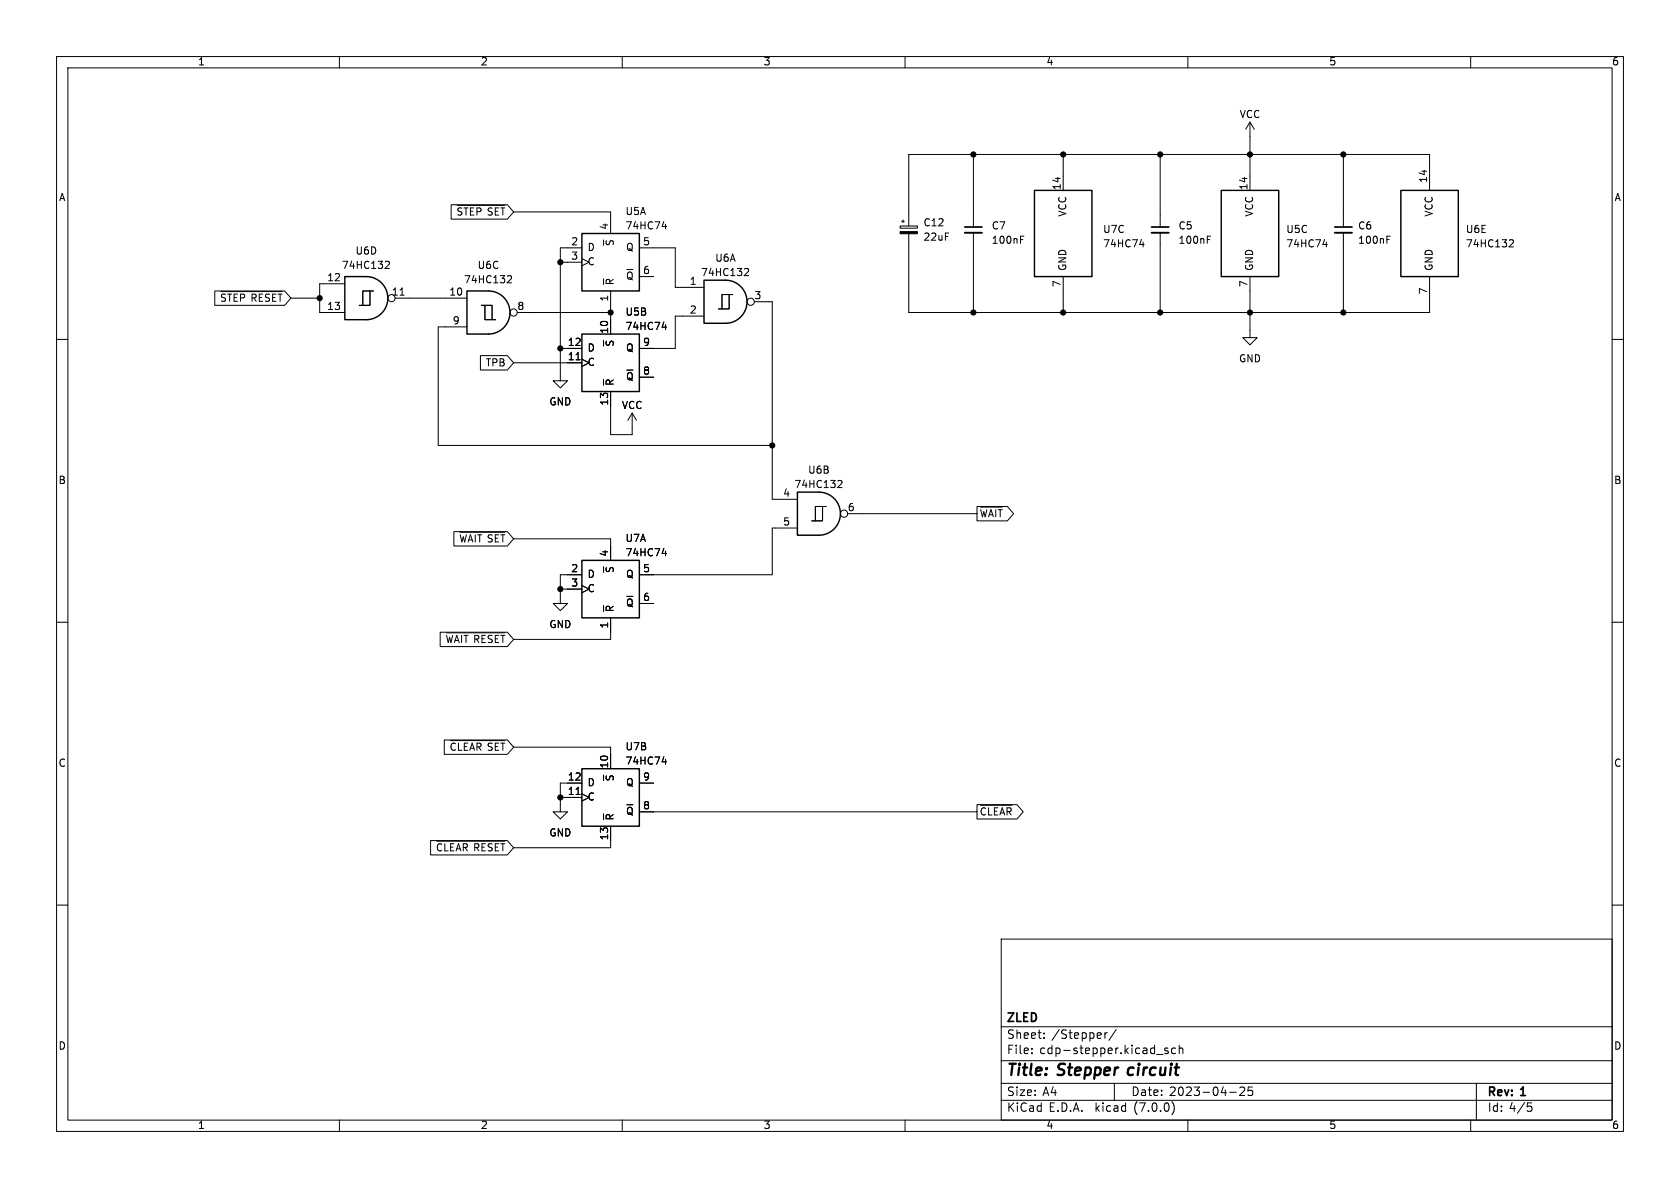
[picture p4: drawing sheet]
<svg xmlns="http://www.w3.org/2000/svg" width="297mm" height="210mm" viewBox="0 0 297 210" stroke-linecap="round" stroke-linejoin="round" font-family="sans-serif">
<g fill="none" stroke="#000" stroke-width=".18">
<path d="M10 10h277v190h-277zM12 12h273v186h-273zM60 10v2M110 10v2M160 10v2M210 10v2M260 10v2M79.8 36.2h9.9l1.1 1.3-1.1 1.2h-9.9zM80.8 36.3h8.4M81.7 36.8h-.5l-.3 .3M82 36.8h.7M82.4 36.8v1.2"/>
<path d="M83.8 36.8h-.6v1.2M85 37.2l-.1-.4h-.6v1.2M87 36.8h-.5l-.2 .3M88.2 36.8h-.6v1.2M88.5 36.8h.8M88.9 36.8v1.2M90.8 37.5h17.1v3.8M117.7 39.6v.9M159.1 40h3.1v.3h-3.1zM159.4 39.1h.5M159.6 38.9v.5M172.1 27.3v12.8"/>
<path d="M188 27.3v6.4M205.1 27.3v12.8M221 21.6l-.8 1.3M221 21.6v12.1M221 21.6l.7 1.3M237.5 27.3v12.8M252.7 33.7v-6.4h-92v12.7M10 60h2M38 51.4h12.3l1.1 1.3-1.1 1.3h-12.3zM39 51.5h10.9M39.9 52.1l-.5-.1-.3 .4M40.2 52h.8"/>
<path d="M40.6 52v1.3M42 52h-.6v1.3M43.3 52.4l-.2-.3-.6-.1v1.3M45.3 52.4l-.1-.3-.6-.1v1.3M46.4 52h-.6v1.3M47.6 52.1l-.4-.1-.3 .4M48.8 52h-.6v1.3M49.2 52h.7M49.5 52v1.3M51.4 52.7h5.1M61 50.2h-4.5v5h4.5M65.4 51.4h-1.3v2.6"/>
<path d="M66 51.4h-.6v2.6h-1.9M68.3 46.2h.4l.1 .3-.7 1h.7M69.8 52.7h12.7M70.7 52.2h.8M82.5 57.8h-5v20.9h59M85.1 54h1.9v2.5h.6M85.7 54v2.5h1.3M89.9 48.7l.4 .1 .1 .3-.8 .9h.8M91.4 55.2h16.5M99.1 46.4h3.8M102.9 43.8h-3.8v23.5h1.2l-1.2 1.3-1.3-1.3h1.3M102.9 45.7l1.2 .7-1.2 .6"/>
<path d="M106.7 42.4v1M106.7 49.3v1M107.2 42.5l-.1 .5 .4 .3M107.6 49.4l-.4 .1-.1 .6h1.3M107.9 51.4v7.7M110.8 47.6h1.1M110.9 48.5a.42 .42 0 0 1 .4-.4 .42 .42 0 0 1 .5 .4M113 43.8h6.4v7h5.1M113 48.9h2.6M117.1 57.8h.7M117.1 40h.7M117.7 57.4v.9"/>
<path d="M124.5 55.9h-5.1v5.7h-6.4M128.9 52.1h-1.3v2.5M129.5 52.1h-.6v2.5h-1.9M131.8 47.5h.4l.1 .3-.7 .9h.7M133.3 53.3h3.2v35h4.5M160.7 41.3v13.9h92v-6.3M172.1 41.1v14.1M180.4 41.7h.6M188 48.9v6.3M201.5 43.2h.8M202.1 42.8v.8M205.1 41.1v14.1"/>
<path d="M213.4 41.7h.6M221 48.9v10.8h1.2l-1.2 1.3-1.3-1.3h1.3M233.9 43.2h.8M234.5 42.8v.8M237.5 41.1v14.1M245.2 41.7h.6M267 42.4h.4l.2 .3-.8 .9h.8M285 60h2M84.9 62.9h4.8l1.1 1.2-1.1 1.3h-4.8zM90.8 64.1h12.1M99.1 61.6h3.8M101.8 63.6h.8"/>
<path d="M102.9 63.5l1.2 .6-1.2 .7M106.7 60.2v1M106.7 67.1v1M107.2 60.3l-.1 .5 .4 .2M107.6 67.2l-.4 .1-.1 .6h1.3M107.9 69.2v7.6h3.9v-3.8M110.8 65.4h1.1M110.9 66.3a.42 .42 0 0 1 .4-.4 .42 .42 0 0 1 .5 .4M111.8 73l-.8 1.3M111.8 73l.7 1.3M113 66.7h2.6M80.2 94h9.5l1.1 1.3-1.1 1.2h-9.5z"/>
<path d="M81.3 94.1h7.9M81.4 94.5l.3 1.3M82.4 94.5l-.3 1.3M82.7 95.8l.5-1.3 .4 1.3M84 94.5v1.3M84.4 94.5h.8M84.8 94.5v1.3M87 94.6l-.5-.1-.2 .4M88.2 94.5h-.6v1.3M88.5 94.5h.8M88.9 94.5v1.3M90.8 95.3h17.1v3.8"/>
<path d="M117.1 97.8h.7M117.7 97.4v.9M141 93.3h-4.5v8.3h-23.5M145.4 89.5h-1.3v2.6M146 89.5h-.6v2.6h-1.9M148.3 84.9l.4 .1 .2 .3-.8 .9h.8M149.9 90.8h22.8M172.7 89.5h5.4l1.1 1.3-1.1 1.3h-5.4zM173.3 89.6h3.9M173.4 90.1l.3 1.3 .2-.9 .3 .9 .3-1.3M174.8 91.4l.4-1.3 .4 1.3M174.9 91h.6"/>
<path d="M176 90.1v1.3M176.5 90.1h.7M176.8 90.1v1.3M10 110h2M77.8 111.8h11.9l1.1 1.2-1.1 1.3h-11.9zM78.9 111.9h10.3M78.9 112.3l.3 1.3M80 112.3l-.3 1.3M80.3 113.6l.5-1.3 .4 1.3M81.6 112.3v1.3M82 112.3h.7M82.4 112.3v1.3"/>
<path d="M84.7 112.7l-.2-.3-.6-.1v1.3M85.8 112.3h-.6v1.3M87 112.4l-.5-.1-.2 .4M88.2 112.3h-.6v1.3M88.5 112.3h.8M88.9 112.3v1.3M99.1 104.1h3.8M102.9 103.5l1.2 .6-1.2 .7M102.9 101.6h-3.8v5.1h1.2l-1.2 1.3-1.3-1.3h1.3M106.7 100.2v1M106.7 107.1v1M107.2 100.3l-.1 .5 .4 .2"/>
<path d="M107.6 107.2l-.4 .1-.1 .6h1.3M107.9 109.2v3.8h-17.1M110.8 105.4h1.1M110.9 106.3a.42 .42 0 0 1 .4-.4 .42 .42 0 0 1 .5 .4M113 106.7h2.6M285 110h2M78.5 130.8h11.2l1.1 1.3-1.1 1.3h-11.2zM79.6 130.9h9.6M80.5 131.5l-.2-.1h-.3l-.3 .5M81.1 131.4v1.2M82.7 131.4h-.6v1.2M83.1 132.6l.4-1.2 .4 1.2"/>
<path d="M85 131.8l-.1-.4h-.6v1.2M87 131.4h-.5l-.2 .3M88.2 131.4h-.6v1.2M88.5 131.4h.8M88.9 131.4v1.2M90.8 132.1h17.1v3.8M102.9 138.4h-3.8v5.1h1.2l-1.2 1.3-1.3-1.3h1.3M106.7 137v1M107.2 137.1l-.1 .5 .4 .3M113 138.4h2.6M117.1 134.7h.7M117.7 134.2v.9"/>
<path d="M10 160h2M76.1 148.6h13.6l1.1 1.3-1.1 1.2h-13.6zM77.2 148.7h12M78.1 149.3l-.3-.2-.3 .1-.2 .5M78.6 149.1v1.3M80.3 149.1h-.6v1.3M80.6 150.4l.5-1.3 .4 1.3M82.6 149.6l-.1-.4-.6-.1v1.3M84.7 149.6l-.2-.4-.6-.1v1.3M85.8 149.1h-.6v1.3M87 149.2l-.5-.1-.2 .4M88.2 149.1h-.6v1.3"/>
<path d="M88.5 149.1h.8M88.9 149.1v1.3M99.1 141h3.8M101.8 140.4h.8M102.9 140.3l1.2 .7-1.2 .6M106.7 143.9v1M107.6 144l-.4 .1-.1 .6h1.3M107.9 146.1v3.8h-17.1M110.8 142.3h1.1M110.9 143.1a.42 .42 0 0 1 .4-.4 .42 .42 0 0 1 .5 .4M113 143.5h59.7M172.7 142.2h7.1l1.1 1.3-1.1 1.3h-7.1z"/>
<path d="M173.3 142.3h5.6M174.2 142.9l-.2-.1-.3 .1-.3 .4M174.8 142.8v1.3M176.4 142.8h-.6v1.3M176.8 144.1l.4-1.3 .4 1.3M178.8 143.2l-.2-.3-.6-.1v1.3M285 160h2M177 166h108v32h-108zM60 198v2M110 198v2M160 198v2M177 194.5h108"/>
<path d="M177 191.5h108M177 187.5h108M177 181.5h108M182.4 186.1v.2M182.4 185.3v.2M184.6 183.4v.2M184.6 182.6v.2M195.3 182.6v1M195.8 182.6h-.3l-.2 .2M197 191.5v3M197.3 182l-1.3 1.9M204.5 186.4h1.1"/>
<path d="M206.5 185.3h-.4l-.2 .2 .1 .2 .5 .1v.4h-.6M207.2 194.8a1.74 1.74 0 0 1 0 2.2M207.8 185.3h-.4l-.3 .2v.5l.2 .2h.5M208.5 185.4l.2-.1h.3l.1 1M208.5 184.8v1.5M210 198v2M217.4 193.1h1.1M219.2 192.3l.6-.1 .2 .1v.3l-.9 1.1h.9M221.4 192.2h-.7l-.1 .7 .2-.2 .5 .1 .2 .2-.1 .5-.2 .2-.6-.2M260 198v2M261 191.5v6.5M270 195h.8"/>
<path d="M270.2 195.5h.3l.3 .3-.1 .6-.5 .1"/>
<circle cx="69.2" cy="52.7" r=".63"/>
<circle cx="90.8" cy="55.2" r=".63"/>
<circle cx="132.7" cy="53.3" r=".63"/>
<circle cx="149.2" cy="90.8" r=".63"/>
</g>
<path d="M199.4 189.1v.8" fill="none" stroke="#000" stroke-width=".4"/>
<path d="M182.9 33.7h10.1v15.2h-10.1zM215.9 33.7h10.2v15.2h-10.2zM247.6 33.7h10.2v15.2h-10.2zM61 48.9h3.8a3.8 3.8 0 0 1 3.8 3.8 3.8 3.8 0 0 1-3.8 3.8h-3.8zM82.5 51.4h3.9a3.8 3.8 0 0 1 3.8 3.8 3.8 3.8 0 0 1-3.8 3.9h-3.9zM102.9 59.1h10.1v10.1h-10.1zM102.9 41.3h10.1v10.1h-10.1zM124.5 49.5h3.8a3.8 3.8 0 0 1 3.8 3.8 3.8 3.8 0 0 1-3.8 3.9h-3.8zM102.9 99.1h10.1v10.1h-10.1zM141 87h3.8a3.8 3.8 0 0 1 3.8 3.8 3.8 3.8 0 0 1-3.8 3.8h-3.8zM102.9 135.9h10.1v10.2h-10.1z" fill="none" stroke="#000" stroke-width=".25"/>
<path d="M170.6 41.1h3M203.6 41.1h3M236 41.1h3" fill="none" stroke="#000" stroke-width=".33"/>
<path d="M170.6 40.1h3M203.6 40.1h3M236 40.1h3" fill="none" stroke="#000" stroke-width=".3"/>
<g fill="#000" stroke="#000" stroke-width=".18">
<path d="M159.1 40.9h3.1v.4h-3.1z"/>
<circle cx="172.1" cy="27.3" r=".46"/>
<circle cx="188" cy="27.3" r=".46"/>
<circle cx="205.1" cy="27.3" r=".46"/>
<circle cx="221" cy="27.3" r=".46"/>
<circle cx="237.5" cy="27.3" r=".46"/>
<circle cx="56.5" cy="52.7" r=".46"/>
<circle cx="99.1" cy="46.4" r=".46"/>
<circle cx="107.9" cy="55.2" r=".46"/>
<circle cx="172.1" cy="55.2" r=".46"/>
<circle cx="188" cy="55.2" r=".46"/>
<circle cx="205.1" cy="55.2" r=".46"/>
<circle cx="221" cy="55.2" r=".46"/>
<circle cx="237.5" cy="55.2" r=".46"/>
<circle cx="99.1" cy="61.6" r=".46"/>
<circle cx="136.5" cy="78.7" r=".46"/>
<circle cx="99.1" cy="104.1" r=".46"/>
<circle cx="99.1" cy="141" r=".46"/>
</g>
<g font-size="2.8">
<text x="178" y="190.8">Title:</text>
<text x="187.1" y="190.8">Stepper</text>
<text x="200.1" y="190.8">circuit</text>
</g>
<g font-size="2.1">
<text x="178" y="183.9">Sheet:</text>
<text x="178" y="181.1">ZLED</text>
<text x="185.9" y="183.9">/Stepper/</text>
<text x="178" y="186.6">File:</text>
<text x="183.8" y="186.6">cdp-stepper.kicad_sch</text>
<text x="178" y="196.8">KiCad</text>
<text x="178" y="194">Size:</text>
<text x="184.3" y="194">A4</text>
<text x="185.4" y="196.8">E.D.A.</text>
<text x="193.7" y="196.8">kicad</text>
<text x="200" y="194">Date:</text>
<text x="200.6" y="196.8">(7.0.0)</text>
<text x="206.7" y="194">2023-04-25</text>
<text x="263" y="194.2">Rev:</text>
<text x="263" y="196.8">Id: 4/5</text>
<text x="269" y="194.2">1</text>
</g>
<g font-size="1.8">
<text x="35" y="11.8">1</text>
<text x="85" y="11.8">2</text>
<text x="135" y="11.8">3</text>
<text x="185" y="11.8">4</text>
<text x="235" y="11.8">5</text>
<text x="285" y="11.8">6</text>
<text x="219.1" y="21.1">VCC</text>
<text x="10.4" y="35.8">A</text>
<text x="187.7" y="33.7" transform="rotate(-90 187.7 33.7)">14</text>
<text x="220.7" y="33.7" transform="rotate(-90 220.7 33.7)">14</text>
<text x="252.5" y="32.4" transform="rotate(-90 252.5 32.4)">14</text>
<text x="285.4" y="35.8">A</text>
<text x="80.6" y="39">~{STEP SET}</text>
<text x="107.7" y="40.7" transform="rotate(-90 107.7 40.7)">4</text>
<text x="110.5" y="40.8">74HC74</text>
<text x="110.5" y="38.3">U5A</text>
<text x="163.2" y="40.3">C12</text>
<text x="175.3" y="40.8">C7</text>
<text x="188.8" y="38.4" transform="rotate(-90 188.8 38.4)">VCC</text>
<text x="195" y="41.5">U7C</text>
<text x="208.3" y="40.8">C5</text>
<text x="221.8" y="38.4" transform="rotate(-90 221.8 38.4)">VCC</text>
<text x="227.3" y="41.5">U5C</text>
<text x="240" y="40.8">C6</text>
<text x="253.6" y="38.4" transform="rotate(-90 253.6 38.4)">VCC</text>
<text x="259.1" y="41.5">U6E</text>
<text x="60.4" y="47.8">74HC132</text>
<text x="62.8" y="45.3">U6D</text>
<text x="84.4" y="47.8">U6C</text>
<text x="100.9" y="43.6">2</text>
<text x="100.9" y="46.1">3</text>
<text x="103.9" y="44.6">D</text>
<text x="103.9" y="47.2">C</text>
<text x="109.4" y="43.6" transform="rotate(-90 109.4 43.6)">~{S}</text>
<text x="110.6" y="44.6">Q</text>
<text x="113.6" y="43.6">5</text>
<text x="126.4" y="46.5">U6A</text>
<text x="163.2" y="42.8">22uF</text>
<text x="175.3" y="43.4">100nF</text>
<text x="188.8" y="47.9" transform="rotate(-90 188.8 47.9)">GND</text>
<text x="195" y="44">74HC74</text>
<text x="208.3" y="43.4">100nF</text>
<text x="221.8" y="47.9" transform="rotate(-90 221.8 47.9)">GND</text>
<text x="227.3" y="44">74HC74</text>
<text x="240" y="43.4">100nF</text>
<text x="253.6" y="47.9" transform="rotate(-90 253.6 47.9)">GND</text>
<text x="259.1" y="44">74HC132</text>
<text x="57.8" y="49.9">12</text>
<text x="69.2" y="52.5">11</text>
<text x="79.4" y="52.5">10</text>
<text x="82" y="50.4">74HC132</text>
<text x="107.7" y="53.4" transform="rotate(-90 107.7 53.4)">1</text>
<text x="109.4" y="50.4" transform="rotate(-90 109.4 50.4)">~{R}</text>
<text x="110.6" y="50.3">~{Q}</text>
<text x="113.6" y="48.6">6</text>
<text x="121.9" y="50.5">1</text>
<text x="123.9" y="49.1">74HC132</text>
<text x="133.3" y="53.1">3</text>
<text x="187.7" y="50.8" transform="rotate(-90 187.7 50.8)">7</text>
<text x="220.7" y="50.8" transform="rotate(-90 220.7 50.8)">7</text>
<text x="252.5" y="52.1" transform="rotate(-90 252.5 52.1)">7</text>
<text x="38.8" y="54.2">~{STEP RESET}</text>
<text x="57.8" y="55">13</text>
<text x="80" y="57.5">9</text>
<text x="91.4" y="55">8</text>
<text x="107.7" y="59.1" transform="rotate(-90 107.7 59.1)">10</text>
<text x="110.5" y="58.6">74HC74</text>
<text x="110.5" y="56.1">U5B</text>
<text x="121.9" y="55.6">2</text>
<text x="85.7" y="65.1">TPB</text>
<text x="100.3" y="63.9">11</text>
<text x="100.3" y="61.3">12</text>
<text x="103.9" y="65">C</text>
<text x="103.9" y="62.4">D</text>
<text x="109.4" y="61.4" transform="rotate(-90 109.4 61.4)">~{S}</text>
<text x="110.6" y="62.4">Q</text>
<text x="113.6" y="61.3">9</text>
<text x="219" y="64.3">GND</text>
<text x="97.1" y="71.9">GND</text>
<text x="107.7" y="71.8" transform="rotate(-90 107.7 71.8)">13</text>
<text x="109.4" y="68.2" transform="rotate(-90 109.4 68.2)">~{R}</text>
<text x="110.6" y="68.1">~{Q}</text>
<text x="113.6" y="66.4">8</text>
<text x="109.9" y="72.6">VCC</text>
<text x="10.3" y="85.8">B</text>
<text x="138.4" y="88">4</text>
<text x="140.4" y="86.6">74HC132</text>
<text x="142.8" y="84">U6B</text>
<text x="285.3" y="85.8">B</text>
<text x="138.4" y="93.1">5</text>
<text x="149.8" y="90.6">6</text>
<text x="81" y="96.8">~{WAIT SET}</text>
<text x="100.9" y="101.3">2</text>
<text x="107.7" y="98.5" transform="rotate(-90 107.7 98.5)">4</text>
<text x="109.4" y="101.4" transform="rotate(-90 109.4 101.4)">~{S}</text>
<text x="110.5" y="98.6">74HC74</text>
<text x="110.5" y="96.1">U7A</text>
<text x="113.6" y="101.3">5</text>
<text x="100.9" y="103.9">3</text>
<text x="103.9" y="102.4">D</text>
<text x="103.9" y="105">C</text>
<text x="110.6" y="102.4">Q</text>
<text x="113.6" y="106.4">6</text>
<text x="97.1" y="111.3">GND</text>
<text x="107.7" y="111.2" transform="rotate(-90 107.7 111.2)">1</text>
<text x="109.4" y="108.2" transform="rotate(-90 109.4 108.2)">~{R}</text>
<text x="110.6" y="108.1">~{Q}</text>
<text x="78.6" y="114.6">~{WAIT RESET}</text>
<text x="10.3" y="135.8">C</text>
<text x="79.4" y="133.6">~{CLEAR SET}</text>
<text x="107.7" y="135.9" transform="rotate(-90 107.7 135.9)">10</text>
<text x="110.5" y="135.4">74HC74</text>
<text x="110.5" y="132.9">U7B</text>
<text x="285.3" y="135.8">C</text>
<text x="100.3" y="140.7">11</text>
<text x="100.3" y="138.2">12</text>
<text x="103.9" y="141.8">C</text>
<text x="103.9" y="139.3">D</text>
<text x="109.4" y="138.2" transform="rotate(-90 109.4 138.2)">~{S}</text>
<text x="110.6" y="139.3">Q</text>
<text x="113.6" y="143.3">8</text>
<text x="113.6" y="138.2">9</text>
<text x="97.1" y="148.1">GND</text>
<text x="107.7" y="148.6" transform="rotate(-90 107.7 148.6)">13</text>
<text x="109.4" y="145" transform="rotate(-90 109.4 145)">~{R}</text>
<text x="110.6" y="144.9">~{Q}</text>
<text x="173.2" y="145">~{CLEAR}</text>
<text x="76.9" y="151.4">~{CLEAR RESET}</text>
<text x="10.3" y="185.8">D</text>
<text x="285.3" y="185.8">D</text>
<text x="35" y="199.8">1</text>
<text x="85" y="199.8">2</text>
<text x="135" y="199.8">3</text>
<text x="185" y="199.8">4</text>
<text x="235" y="199.8">5</text>
<text x="285" y="199.8">6</text>
</g>
</svg>
